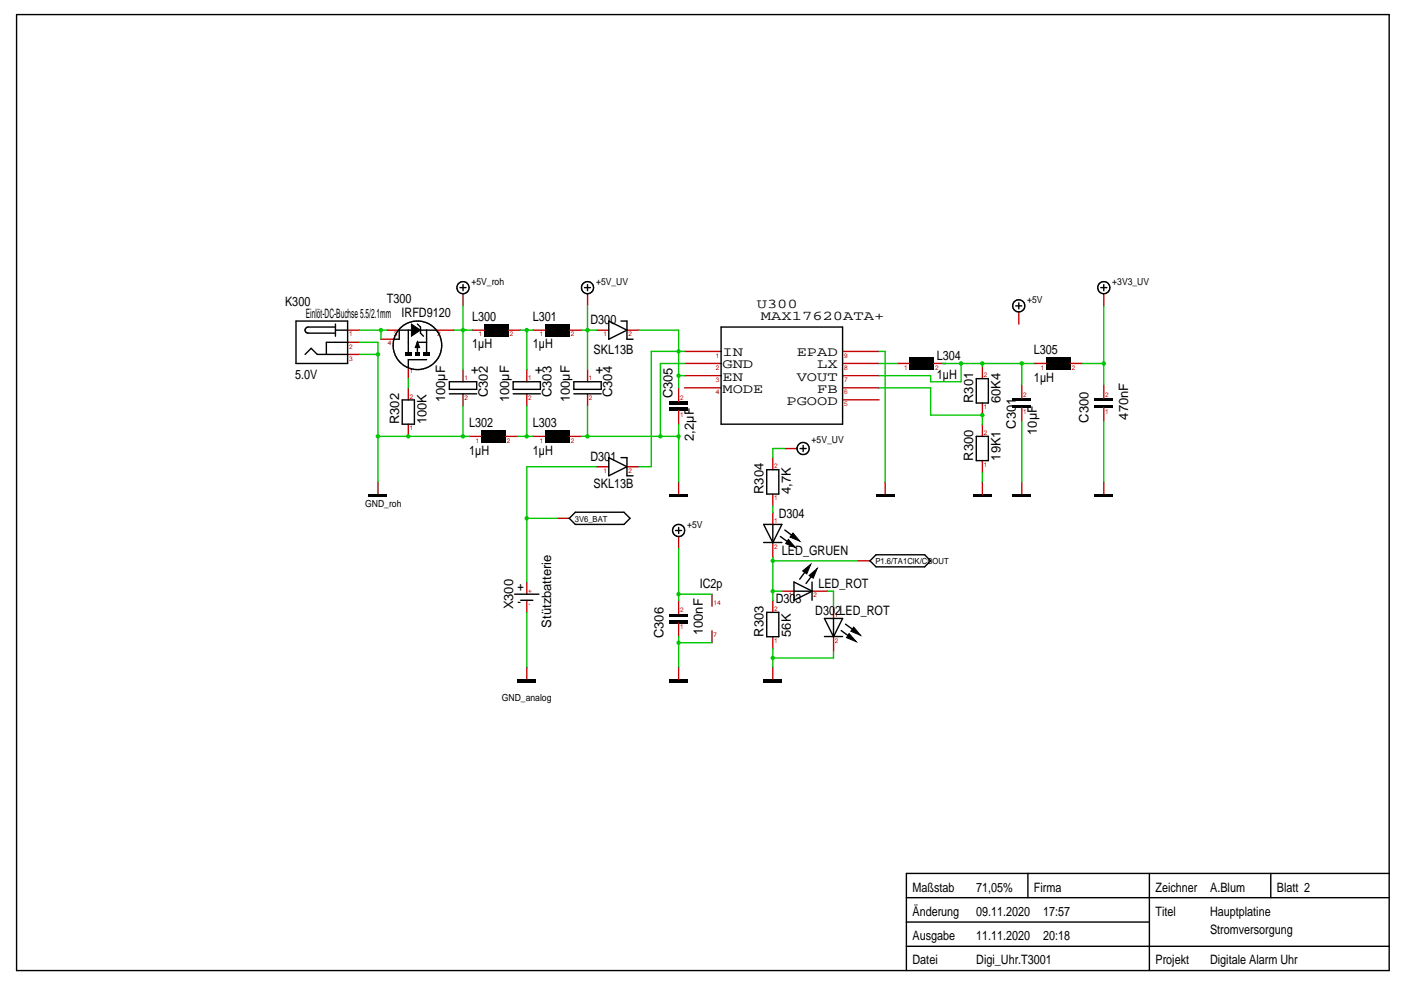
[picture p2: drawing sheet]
<svg xmlns="http://www.w3.org/2000/svg" width="297mm" height="210mm" viewBox="0 0 297 210" stroke-linecap="round" stroke-linejoin="round" font-family="sans-serif">
<g fill="none" stroke="#000" stroke-width=".3">
<path d="M3.5 3.1h291v202.7h-291zM62.8 68.1h10.9v9h-10.9zM64.7 75.1l1.3-1.2 1.3 1.2h6.4M71.1 69.3h-5.8a.65 .65 0 0 0-.6 .7 .65 .65 0 0 0 .6 .6h5.8M71.1 68.7v2.6M71.1 70h2.6M73.7 72.6h-4.5v2.5M86.6 70v4.6M88.5 68.7l.7 .6v1.3l.6 .7M90.4 72.6h-1.9v1.9M90.4 76.3h-3.8v1.4M90.4 70v4.6"/>
<path d="M92.4 70h-7.8v1.9h-1.2M97.5 61h1.3M98.2 60.3v1.3M123.9 61h1.3M124.6 60.3v1.3M129.1 68.1l3.8 1.9-3.8 1.9zM131.7 68.1h1.2v3.8h1.3M152.9 69.3h25.7v20.6h-25.7zM215.3 64.9h1.3M216 64.2v1.3M233.4 61h1.3M234 60.3v1.3"/>
<path d="M85.3 84.8h2.6v5.1h-2.6zM95.3 83.5h5.8M95.3 80.9h5.8v1.7h-5.8zM108.8 83.5h5.8M108.8 80.9h5.8v1.7h-5.8zM121.7 83.5h5.8M121.7 80.9h5.8v1.7h-5.8zM129.1 97l3.8 2-3.8 1.9zM131.7 97h1.2v3.9h1.3M162.6 99.6h2.5v5.2h-2.5zM169.6 95.1h1.3M170.3 94.4v1.3"/>
<path d="M207 80.3h2.5v5.1h-2.5zM207 92.5h2.5v5.2h-2.5zM120.7 109.9l1.3-1.3h10.3l1.3 1.3-1.3 1.3h-10.3zM143.2 112.5h1.3M143.9 111.8v1.3M161.9 111.2h3.9l-1.9 3.8zM161.9 115h3.9M163.9 111.2v3.8M165.5 113.7l2.1 1.6M166.4 112.4l2.1 1.6M184.4 118.9l1.3-1.3h10.3l1.3 1.3-1.3 1.3h-10.3zM109.1 126h5.2"/>
<path d="M110.4 127.3h2.6M162.6 129.8h2.5v5.2h-2.5zM168.3 123.4l3.9 1.9-3.9 2zM168.3 125.3h3.9M171.1 120.7l-1.6 2.1M172.2 123.4v3.9M172.5 121.6l-1.6 2.1M174.8 135h3.8M174.8 131.1h3.8l-1.9 3.9zM176.7 131.1v3.9M178.4 133.7l2.1 1.6M179.3 132.3l2.1 1.6"/>
<path d="M192.2 195.5h51.5M192.2 190.3h102.3M217.9 185.2v5.1M243.7 185.2v20.6M269.4 185.2v5.1M294.5 185.2h-102.3v20.6M192.2 200.6h102.3"/>
<circle cx="88.5" cy="73.2" r="5.1"/>
<circle cx="98.2" cy="61" r="1.29"/>
<circle cx="124.6" cy="61" r="1.28"/>
<circle cx="216" cy="64.8" r="1.29"/>
<circle cx="234" cy="61" r="1.29"/>
<circle cx="170.3" cy="95.1" r="1.28"/>
<circle cx="143.9" cy="112.5" r="1.29"/>
</g>
<g fill="none" stroke="#c70000" stroke-width=".3">
<path d="M73.7 70h2.6M73.7 72.6h2.6M73.7 75.1h2.6M80.8 71.9h2.6M82.1 70h2.5M86.6 77.7v2.6M92.4 70h3.8M98.2 62.3v2.6M98.2 78.4v2.5M100.1 70h2.6M107.8 70h2.6M111.7 78.4v2.5"/>
<path d="M113 70h2.5M120.7 70h2.6M124.6 62.3v2.6M124.6 78.4v2.5M126.5 70h2.6M132.9 70h2.6M145.2 77.1h7.7M145.2 74.5h7.7M145.2 79.7h7.7M178.6 77.1h7.8M178.6 74.5h7.8M178.6 79.7h7.8"/>
<path d="M190.2 77.1h2.6M198 77.1h2.6M208.3 77.7v2.6M216 66.1v2.6M219.2 77.1h2.6M226.9 77.1h2.6M234 62.3v2.6M86.6 82.2v2.6M86.6 89.9v2.6M98.2 83.5v2.6M99.5 92.5h2.5M107.2 92.5h2.5"/>
<path d="M111.7 83.5v2.6M113 92.5h2.5M120.7 92.5h2.6M124.6 83.5v2.6M126.5 99h2.6M132.9 99h2.6M143.9 82.2v2.9M143.9 87.1v2.8M145.2 82.2h7.7M163.9 97v2.6M166.4 95.1h2.6M178.6 82.2h7.8"/>
<path d="M178.6 84.8h7.8M208.3 85.4v2.6M208.3 89.9v2.6M208.3 97.7v2.5M216.6 81.6v2.9M216.6 86.4v2.9M234 81.6v2.9M234 86.4v2.9M80.1 102.2v2.6M118.1 109.9h2.6M143.9 102.2v2.6M143.9 113.7v2.6"/>
<path d="M163.9 104.8v2.5M163.9 108.6v2.6M163.9 115v3.3M181.9 118.9h2.5M187.7 102.2v2.6M208.3 102.2v2.6M216.6 102.2v2.6M234 102.2v2.6M111.7 123.4v2.6M111.7 127.3v2.5M143.9 127.3v2.9M143.9 132.1v2.9"/>
<path d="M151 126v2.6M151 133.7v2.6M163.9 127.3v2.5M163.9 135v2.6M165.8 125.3h2.5M172.2 125.3h3.2M176.7 128.6v2.5M176.7 135v3.2M111.7 141.4v2.6M143.9 141.4v2.6M163.9 141.4v2.6"/>
</g>
<g fill="#000">
<path d="M85.9 74.6h1.3v.8h-1.3zM88 74.6h1v.8h-1zM89.8 74.6h1.3v.8h-1.3zM102.7 68.7h5.1v2.6h-5.1zM115.5 68.7h5.2v2.6h-5.2zM192.8 75.8h5.2v2.6h-5.2zM221.8 75.8h5.1v2.6h-5.1zM102 91.2h5.2v2.6h-5.2zM115.5 91.2h5.2v2.6h-5.2zM141.9 85.1h3.9v.7h-3.9zM141.9 86.4h3.9v.7h-3.9zM214.7 84.5h3.9v.6h-3.9z"/>
<path d="M214.7 85.8h3.9v.6h-3.9zM232.1 84.5h3.9v.6h-3.9zM232.1 85.8h3.9v.6h-3.9zM78.2 104.8h3.9v.6h-3.9zM141.9 104.8h3.9v.6h-3.9zM185.7 104.8h3.9v.6h-3.9zM206.3 104.8h3.9v.6h-3.9zM214.7 104.8h3.9v.6h-3.9zM232.1 104.8h3.9v.6h-3.9zM141.9 130.2h3.9v.6h-3.9zM141.9 131.4h3.9v.7h-3.9zM109.7 144h3.9v.7h-3.9z"/>
<path d="M141.9 144h3.9v.7h-3.9zM161.9 144h3.9v.7h-3.9z"/>
</g>
<path d="M87.2 68.7l2 1.3-2 1.3zM88.5 72.4l.5 1.3h-1zM167.2 114.4l1.5 1.7-2.1-.8zM168.1 113l1.5 1.7-2.1-.8zM170.2 121.1l1.7-1.5-.9 2.1zM171.5 122l1.8-1.5-.9 2.1zM180 134.3l1.5 1.8-2-.9zM181 132.9l1.5 1.8-2.1-.9z" fill="#000" stroke="#000" stroke-width=".21"/>
<circle cx="80.8" cy="70" r=".48" fill="#00c700"/>
<path d="M76.3 70h5.8M80.8 70v1.9M111.7 99h14.8" fill="none" stroke="#00c700" stroke-width=".3"/>
<circle cx="111.7" cy="109.9" r=".47" fill="#00c700"/>
<path d="M143.9 74.5h-5.8v24.5h-2.6M143.9 79.7v2.5M111.7 99v24.4M111.7 109.9h6.4M163.9 107.3v1.3M175.4 125.3h1.3v3.3" fill="none" stroke="#00c700" stroke-width=".3"/>
<circle cx="143.9" cy="74.5" r=".47" fill="#00c700"/>
<path d="M135.5 70h8.4v9.7h1.3M143.9 74.5h1.3" fill="none" stroke="#00c700" stroke-width=".3"/>
<circle cx="143.9" cy="79.6" r=".47" fill="#00c700"/>
<path d="M86.6 80.3v1.9" fill="none" stroke="#00c700" stroke-width=".3"/>
<circle cx="80.1" cy="75.1" r=".48" fill="#00c700"/>
<path d="M76.3 72.6h3.8v2.5h-3.8" fill="none" stroke="#00c700" stroke-width=".3"/>
<circle cx="80.1" cy="92.5" r=".48" fill="#00c700"/>
<path d="M80.1 75.1v27.1M80.1 92.5h6.5M98.2 92.5h1.3" fill="none" stroke="#00c700" stroke-width=".3"/>
<circle cx="86.6" cy="92.5" r=".48" fill="#00c700"/>
<path d="M98.2 86.1v6.4h-11.6" fill="none" stroke="#00c700" stroke-width=".3"/>
<circle cx="98.2" cy="92.5" r=".48" fill="#00c700"/>
<path d="M109.7 92.5h3.3" fill="none" stroke="#00c700" stroke-width=".3"/>
<circle cx="111.7" cy="92.5" r=".47" fill="#00c700"/>
<path d="M199.9 77.1h.7M111.7 86.1v6.4" fill="none" stroke="#00c700" stroke-width=".3"/>
<circle cx="203.8" cy="77.1" r=".48" fill="#00c700"/>
<path d="M199.9 77.1h3.9M216.6 77.1h2.6" fill="none" stroke="#00c700" stroke-width=".3"/>
<circle cx="208.3" cy="77.1" r=".48" fill="#00c700"/>
<path d="M208.3 77.1h8.3v4.5" fill="none" stroke="#00c700" stroke-width=".3"/>
<circle cx="216.6" cy="77.1" r=".48" fill="#00c700"/>
<path d="M208.3 77.7v-.6h-4.5v3.8h-6.5v-1.2h-10.9" fill="none" stroke="#00c700" stroke-width=".3"/>
<circle cx="208.3" cy="88" r=".48" fill="#00c700"/>
<path d="M186.4 77.1h3.8M186.4 82.2h10.9v5.8h11v1.9" fill="none" stroke="#00c700" stroke-width=".3"/>
<circle cx="111.7" cy="70" r=".47" fill="#00c700"/>
<path d="M110.4 70h2.6M111.7 70v8.4M234 77.1v4.5" fill="none" stroke="#00c700" stroke-width=".3"/>
<circle cx="234" cy="77.1" r=".48" fill="#00c700"/>
<path d="M123.3 70h3.2M124.6 64.9v13.5M234 64.9v12.2h-4.5M166.4 95.1h-2.5v1.9" fill="none" stroke="#00c700" stroke-width=".3"/>
<circle cx="124.6" cy="70" r=".48" fill="#00c700"/>
<path d="M163.9 125.3v2" fill="none" stroke="#00c700" stroke-width=".3"/>
<circle cx="163.8" cy="125.3" r=".48" fill="#00c700"/>
<path d="M163.9 118.3v.6M163.9 125.3h1.9" fill="none" stroke="#00c700" stroke-width=".3"/>
<circle cx="163.8" cy="118.9" r=".48" fill="#00c700"/>
<path d="M98.2 70h1.9M181.9 118.9h-18v6.4" fill="none" stroke="#00c700" stroke-width=".3"/>
<circle cx="98.2" cy="70" r=".48" fill="#00c700"/>
<path d="M96.2 70h2M98.2 64.9v13.5M111.7 129.8v11.6M143.9 126h7.1" fill="none" stroke="#00c700" stroke-width=".3"/>
<circle cx="143.9" cy="126" r=".47" fill="#00c700"/>
<path d="M143.9 116.3v11M143.9 136.3h7.1M176.7 138.2v1.3h-12.8" fill="none" stroke="#00c700" stroke-width=".3"/>
<circle cx="163.8" cy="139.5" r=".47" fill="#00c700"/>
<path d="M143.9 89.9v2.6M143.9 93.2v9M163.9 137.6v3.8" fill="none" stroke="#00c700" stroke-width=".3"/>
<circle cx="143.9" cy="136.3" r=".47" fill="#00c700"/>
<path d="M123.3 92.5h20.6v.7M143.9 135v6.4" fill="none" stroke="#00c700" stroke-width=".3"/>
<g fill="#00c700">
<circle cx="143.9" cy="92.5" r=".47"/>
<circle cx="140" cy="92.5" r=".48"/>
</g>
<path d="M145.2 77.1h-5.2v15.4M124.6 86.1v6.4" fill="none" stroke="#00c700" stroke-width=".3"/>
<circle cx="124.6" cy="92.5" r=".48" fill="#00c700"/>
<path d="M186.4 74.5h1.3v27.7M216.6 89.3v12.9M234 89.3v12.9M208.3 100.2v2" fill="none" stroke="#00c700" stroke-width=".3"/>
<g font-size="2.9">
<text x="160.4" y="65.3">U300</text>
<text x="161.3" y="67.8">MAX17620ATA+</text>
<text x="153.2" y="75.6">IN</text>
<text x="168.9" y="75.6">EPAD</text>
<text x="153.2" y="83.3">MODE</text>
<text x="153.2" y="80.7">EN</text>
<text x="153.2" y="78.1">GND</text>
<text x="168.9" y="80.7">VOUT</text>
<text x="173.3" y="78.1">LX</text>
<text x="173.3" y="83.3">FB</text>
<text x="166.7" y="85.9">PGOOD</text>
</g>
<g font-size="2.8">
<text x="60.5" y="64.9">K300</text>
<text x="82" y="64.2">T300</text>
<text x="64.9" y="67.5">Einlöt-DC-Buchse 5.5/2.1mm</text>
<text x="85.1" y="67.3">IRFD9120</text>
<text x="100.1" y="68.1">L300</text>
<text x="113" y="68.1">L301</text>
<text x="125.2" y="68.7">D300</text>
<text x="100.1" y="73.9">1µH</text>
<text x="113" y="73.9">1µH</text>
<text x="125.9" y="75.1">SKL13B</text>
<text x="198.6" y="76.4">L304</text>
<text x="219.2" y="75.1">L305</text>
<text x="62.5" y="80.3">5.0V</text>
<text x="101.5" y="79.3" transform="rotate(-90 101.5 79.3)">+</text>
<text x="115" y="79.3" transform="rotate(-90 115 79.3)">+</text>
<text x="127.9" y="79.3" transform="rotate(-90 127.9 79.3)">+</text>
<text x="198.6" y="80.3">1µH</text>
<text x="219.2" y="80.9">1µH</text>
<text x="84.6" y="89.9" transform="rotate(-90 84.6 89.9)">R302</text>
<text x="90.4" y="89.9" transform="rotate(-90 90.4 89.9)">100K</text>
<text x="94.4" y="85.3" transform="rotate(-90 94.4 85.3)">100µF</text>
<text x="103.4" y="84.2" transform="rotate(-90 103.4 84.2)">C302</text>
<text x="107.9" y="85.3" transform="rotate(-90 107.9 85.3)">100µF</text>
<text x="116.9" y="84.2" transform="rotate(-90 116.9 84.2)">C303</text>
<text x="120.8" y="85.3" transform="rotate(-90 120.8 85.3)">100µF</text>
<text x="129.8" y="84.2" transform="rotate(-90 129.8 84.2)">C304</text>
<text x="142.6" y="84.5" transform="rotate(-90 142.6 84.5)">C305</text>
<text x="206.3" y="85.4" transform="rotate(-90 206.3 85.4)">R301</text>
<text x="212.1" y="85.4" transform="rotate(-90 212.1 85.4)">60K4</text>
<text x="230.8" y="89.6" transform="rotate(-90 230.8 89.6)">C300</text>
<text x="239.2" y="89" transform="rotate(-90 239.2 89)">470nF</text>
<text x="99.5" y="90.6">L302</text>
<text x="113" y="90.6">L303</text>
<text x="147.1" y="93.5" transform="rotate(-90 147.1 93.5)">2,2µF</text>
<text x="215.3" y="90.9" transform="rotate(-90 215.3 90.9)">C301</text>
<text x="219.9" y="92.2" transform="rotate(-90 219.9 92.2)">10µF</text>
<text x="99.5" y="96.4">1µH</text>
<text x="113" y="96.4">1µH</text>
<text x="125.2" y="97.7">D301</text>
<text x="206.3" y="97.7" transform="rotate(-90 206.3 97.7)">R300</text>
<text x="212.1" y="97.7" transform="rotate(-90 212.1 97.7)">19K1</text>
<text x="125.9" y="103.5">SKL13B</text>
<text x="161.9" y="104.8" transform="rotate(-90 161.9 104.8)">R304</text>
<text x="167.7" y="104.8" transform="rotate(-90 167.7 104.8)">4,7K</text>
<text x="165.1" y="109.9">D304</text>
<text x="165.8" y="117.6">LED_GRUEN</text>
<text x="109.7" y="125.3">+</text>
<text x="148.4" y="124.7">IC2p</text>
<text x="173.5" y="124.7">LED_ROT</text>
<text x="108.8" y="129.2" transform="rotate(-90 108.8 129.2)">X300</text>
<text x="109.7" y="128.6">-</text>
<text x="164.5" y="127.9">D303</text>
<text x="172.8" y="130.5">D302LED_ROT</text>
<text x="116.8" y="133.1" transform="rotate(-90 116.8 133.1)">Stützbatterie</text>
<text x="140.7" y="135.3" transform="rotate(-90 140.7 135.3)">C306</text>
<text x="149" y="134.7" transform="rotate(-90 149 134.7)">100nF</text>
<text x="161.9" y="135" transform="rotate(-90 161.9 135)">R303</text>
<text x="167.7" y="135" transform="rotate(-90 167.7 135)">56K</text>
<text x="193.5" y="189.1">Maßstab</text>
<text x="207" y="189.1">71,05%</text>
<text x="219.2" y="189.1">Firma</text>
<text x="245" y="189.1">Zeichner</text>
<text x="256.6" y="189.1">A.Blum</text>
<text x="270.7" y="189.1">Blatt 2</text>
<text x="193.5" y="194.2">Änderung</text>
<text x="207" y="194.2">09.11.2020</text>
<text x="221.1" y="194.2">17:57</text>
<text x="245" y="194.2">Titel</text>
<text x="256.6" y="194.2">Hauptplatine</text>
<text x="193.5" y="199.3">Ausgabe</text>
<text x="207" y="199.3">11.11.2020</text>
<text x="221.1" y="199.3">20:18</text>
<text x="256.6" y="198.1">Stromversorgung</text>
<text x="193.5" y="204.5">Datei</text>
<text x="207" y="204.5">Digi_Uhr.T3001</text>
<text x="245" y="204.5">Projekt</text>
<text x="256.6" y="204.5">Digitale Alarm Uhr</text>
</g>
<g font-size="2.1">
<text x="99.9" y="60.5">+5V_roh</text>
<text x="126.4" y="60.5">+5V_UV</text>
<text x="217.8" y="64.3">+5V</text>
<text x="235.8" y="60.5">+3V3_UV</text>
<text x="172.1" y="93.9">+5V_UV</text>
<text x="77.4" y="107.5">GND_roh</text>
<text x="145.7" y="112">+5V</text>
<text x="106.4" y="148.7">GND_analog</text>
</g>
<g font-size="1.8">
<text x="121.9" y="110.7">3V6_BAT</text>
<text x="185.6" y="119.7">P1.6/TA1ClK/CBOUT</text>
</g>
<g font-size="1.4" fill="#c70000">
<text x="74" y="71.3">1</text>
<text x="83.5" y="71.3">3</text>
<text x="92.7" y="71.3">2</text>
<text x="101.5" y="71.3">1</text>
<text x="108.1" y="71.3">2</text>
<text x="114.4" y="71.3">1</text>
<text x="121" y="71.3">2</text>
<text x="128" y="71.3">1</text>
<text x="133.2" y="71.3">2</text>
<text x="74" y="73.9">2</text>
<text x="74" y="76.5">3</text>
<text x="82.2" y="73.2">4</text>
<text x="151.8" y="75.8">1</text>
<text x="179" y="75.8">9</text>
<text x="86.9" y="79">1</text>
<text x="98.5" y="80.6">1</text>
<text x="112" y="80.6">1</text>
<text x="124.9" y="80.6">1</text>
<text x="151.8" y="83.5">4</text>
<text x="151.8" y="81">3</text>
<text x="151.8" y="78.4">2</text>
<text x="179" y="78.4">8</text>
<text x="179" y="81">7</text>
<text x="179" y="83.5">6</text>
<text x="191.7" y="78.4">1</text>
<text x="198.3" y="78.4">2</text>
<text x="208.6" y="80">2</text>
<text x="220.7" y="78.4">1</text>
<text x="227.2" y="78.4">2</text>
<text x="86.9" y="84.5">2</text>
<text x="98.5" y="84.8">2</text>
<text x="112" y="84.8">2</text>
<text x="124.9" y="84.8">2</text>
<text x="144.2" y="84.8">2</text>
<text x="144.2" y="88.4">1</text>
<text x="179" y="86.1">5</text>
<text x="208.6" y="86.8">1</text>
<text x="216.9" y="84.2">2</text>
<text x="216.9" y="87.7">1</text>
<text x="234.3" y="84.2">2</text>
<text x="234.3" y="87.7">1</text>
<text x="86.9" y="91.3">1</text>
<text x="100.9" y="93.8">1</text>
<text x="107.5" y="93.8">2</text>
<text x="114.4" y="93.8">1</text>
<text x="121" y="93.8">2</text>
<text x="208.6" y="92.2">2</text>
<text x="128" y="100.3">1</text>
<text x="133.2" y="100.3">2</text>
<text x="164.1" y="99.3">2</text>
<text x="208.6" y="99">1</text>
<text x="164.1" y="106.1">1</text>
<text x="164.1" y="110.9">1</text>
<text x="164.1" y="116.4">2</text>
<text x="112" y="125.7">+</text>
<text x="112" y="128.6">-</text>
<text x="144.2" y="129.9">2</text>
<text x="151.3" y="128.2">14</text>
<text x="164.1" y="129.5">2</text>
<text x="167.2" y="126.7">1</text>
<text x="172.5" y="126.7">2</text>
<text x="177" y="130.8">1</text>
<text x="144.2" y="133.4">1</text>
<text x="151.3" y="135">7</text>
<text x="164.1" y="136.3">1</text>
<text x="177" y="136.3">2</text>
</g>
</svg>
